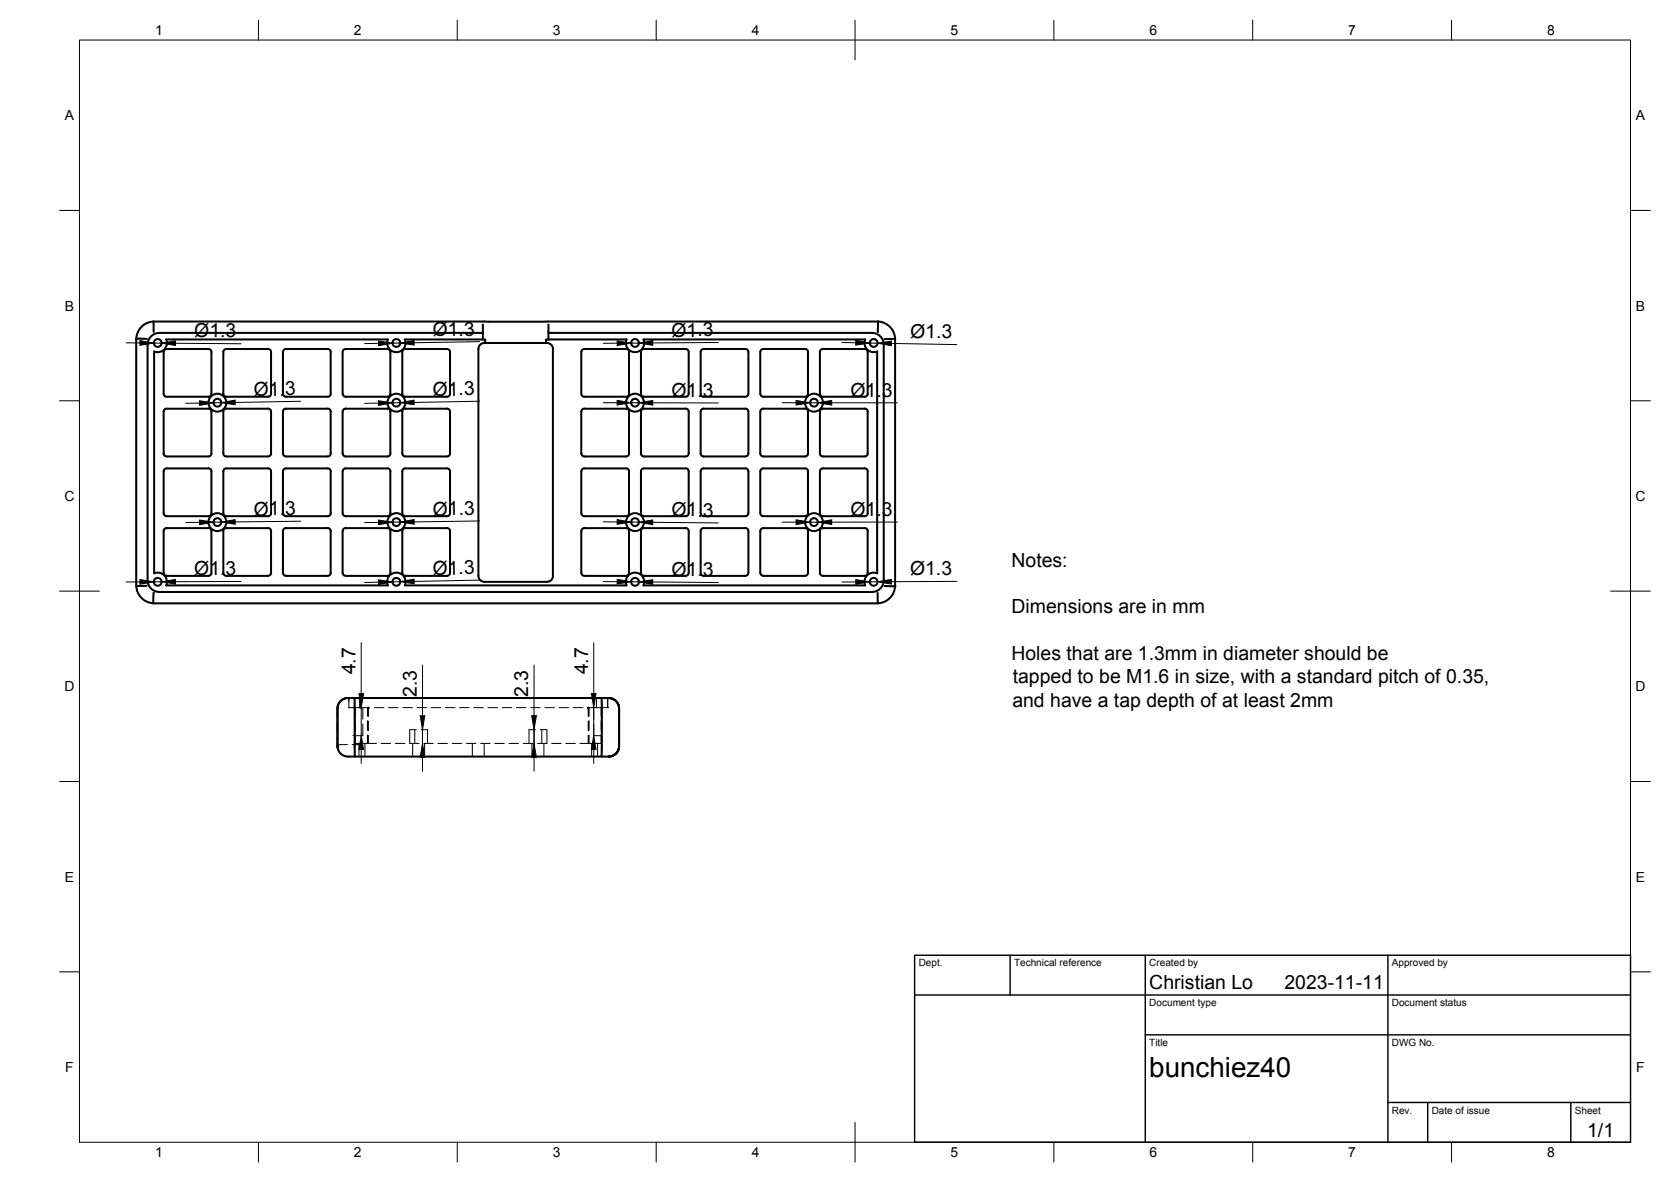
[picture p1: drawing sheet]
<svg xmlns="http://www.w3.org/2000/svg" width="420mm" height="297mm" viewBox="0 0 420 297" stroke-linecap="round" stroke-linejoin="round" font-family="sans-serif">
<!-- layer: Visible -->
<g fill="none" stroke="#000" stroke-width=".51">
<path d="M34.2 85.1l2.7 .1M34.2 85.1v62.2l2.7-.1M38.6 80.8l.1 2.6M38.6 80.8h182.1M38.6 80.8a4.5 4.5 0 0 0-4.3 4.3M38.8 88.4v55.7a2.32 2.32 0 0 1 2.5 .5 2.32 2.32 0 0 1 .5 2.5h55.7a2.32 2.32 0 0 1 2.2-3.2 2.32 2.32 0 0 1 2.1 3.2h55.7a2.32 2.32 0 0 1 2.2-3.2 2.32 2.32 0 0 1 2.1 3.2h55.7a2.33 2.33 0 0 1 .5-2.5 2.33 2.33 0 0 1 2.6-.5v-55.7M41.9 87.7h10.5a.72 .72 0 0 1 .7 .8l.1 10.5a.75 .75 0 0 1-.8 .7h-10.5M41.9 87.7a.75 .75 0 0 0-.8 .8v10.5a.75 .75 0 0 0 .8 .7M56.4 87.9l.5-.2h10.5a.75 .75 0 0 1 .8 .8v10.5a.75 .75 0 0 1-.8 .7h-10.5a.75 .75 0 0 1-.7-.7v-10.5zM71.4 87.9l.5-.2h10.5a.72 .72 0 0 1 .7 .8l.1 10.5a.75 .75 0 0 1-.8 .7h-10.5a.79 .79 0 0 1-.8-.7l.1-10.5zM86.1 88.5v10.5M86.2 88.5a.75 .75 0 0 1 .7-.8h10.5a.75 .75 0 0 1 .8 .8"/>
<path d="M86.2 99a.75 .75 0 0 0 .7 .7h10.5a.75 .75 0 0 0 .8-.7M98.1 88.5v10.5M101.4 87.9l.5-.2h10.5a.75 .75 0 0 1 .8 .8v10.5a.75 .75 0 0 1-.8 .7h-10.5a.75 .75 0 0 1-.7-.7v-10.5zM121.4 81.6v2.1h-81.3a2.99 2.99 0 0 0-3 3M121.4 85.3h-19.6a2.32 2.32 0 0 1-2.1 3.2 2.32 2.32 0 0 1-2.2-3.2h-55.7a2.32 2.32 0 0 1-.5 2.5 2.32 2.32 0 0 1-2.5 .5M121.4 85.3h.6v.9h15.3v-.9h.6M121.4 83.7v1.6M122 86.2a1.52 1.52 0 0 0-1.7 1.5v57a1.52 1.52 0 0 0 1.5 1.5h15.8a1.46 1.46 0 0 0 1.4-1.5v-57a1.52 1.52 0 0 0-1.7-1.5M137.9 81.6v2.1h81.3M137.9 85.3h19.6a2.32 2.32 0 0 0 2.2 3.2 2.32 2.32 0 0 0 2.1-3.2h55.7a2.32 2.32 0 0 0 .5 2.5 2.32 2.32 0 0 0 2.6 .5M137.9 83.7v1.6M146.4 87.9l.5-.2h10.5a.72 .72 0 0 1 .8 .8v10.5a.75 .75 0 0 1-.8 .7h-10.5a.79 .79 0 0 1-.7-.7v-10.5z"/>
<path d="M161.4 87.9l.5-.2h10.5a.75 .75 0 0 1 .8 .8v10.5a.75 .75 0 0 1-.8 .7h-10.5a.75 .75 0 0 1-.7-.7v-10.5zM176.9 99.7h10.5M176.9 87.7h10.5M176.9 87.7a.75 .75 0 0 0-.7 .8v10.5a.75 .75 0 0 0 .7 .7M187.4 87.7a.75 .75 0 0 1 .8 .8v10.5a.75 .75 0 0 1-.8 .7M191.4 87.9l.5-.2h10.5a.72 .72 0 0 1 .8 .8v10.5a.75 .75 0 0 1-.8 .7h-10.5a.75 .75 0 0 1-.7-.7v-10.5zM206.9 87.7h10.5a.75 .75 0 0 1 .8 .8v10.5a.72 .72 0 0 1-.8 .7h-10.5M206.9 87.7a.75 .75 0 0 0-.7 .8v10.5a.75 .75 0 0 0 .7 .7M219.2 83.7a2.99 2.99 0 0 1 3 2.8v59.3a2.95 2.95 0 0 1-2.8 3h-179.3a2.99 2.99 0 0 1-3-2.9v-59.2M220.7 80.8v2.6M220.8 80.8a4.5 4.5 0 0 1 4.3 4.3M222.4 85.2h2.7v62.1"/>
<path d="M41.9 102.7h10.5a.75 .75 0 0 1 .8 .7l-.1 10.6a.72 .72 0 0 1-.7 .7h-10.5M41.9 117.7h10.5M41.9 102.7a.75 .75 0 0 0-.8 .7v10.6a.75 .75 0 0 0 .8 .7M41.9 117.7a.75 .75 0 0 0-.8 .8v10.5a.75 .75 0 0 0 .8 .7M52.4 117.7a.72 .72 0 0 1 .7 .8l.1 10.5a.75 .75 0 0 1-.8 .7h-10.5M56.4 102.9l.5-.2h10.5a.75 .75 0 0 1 .8 .7v10.6a.75 .75 0 0 1-.8 .7h-10.5a.75 .75 0 0 1-.7-.7v-10.6zM56.9 117.7h10.5M67.4 117.7a.75 .75 0 0 1 .8 .7v10.6a.75 .75 0 0 1-.8 .7h-10.5a.75 .75 0 0 1-.7-.7v-10.5a.75 .75 0 0 1 .7-.8M71.4 102.9l.5-.2h10.5a.72 .72 0 0 1 .7 .7l.1 10.6a.75 .75 0 0 1-.8 .7h-10.5a.79 .79 0 0 1-.8-.7l.1-10.6zM71.9 117.7h10.5M82.4 117.7a.75 .75 0 0 1 .8 .7l-.1 10.6a.72 .72 0 0 1-.7 .7h-10.5a.75 .75 0 0 1-.7-.7l-.1-10.5a.79 .79 0 0 1 .8-.8M86.1 103.4v10.6"/>
<path d="M86.1 118.5v10.5M86.2 103.4a.72 .72 0 0 1 .7-.7h10.5a.75 .75 0 0 1 .8 .7M86.2 114a.75 .75 0 0 0 .7 .7h10.5a.75 .75 0 0 0 .8-.7M86.9 117.7h10.5M86.9 117.7a.75 .75 0 0 0-.7 .7M97.4 117.7a.75 .75 0 0 1 .8 .7M98.1 103.4v10.6M98.1 118.5v10.5M101.4 102.9l.5-.2h10.5a.75 .75 0 0 1 .8 .7v10.6a.75 .75 0 0 1-.8 .7h-10.5a.75 .75 0 0 1-.7-.7v-10.6zM101.9 117.7h10.5M112.4 117.7a.75 .75 0 0 1 .8 .7v10.6a.75 .75 0 0 1-.8 .7h-10.5a.75 .75 0 0 1-.7-.7v-10.5a.75 .75 0 0 1 .7-.8M146.4 102.9l.5-.2h10.5a.72 .72 0 0 1 .8 .7v10.6a.75 .75 0 0 1-.8 .7h-10.5a.75 .75 0 0 1-.7-.7v-10.6z"/>
<path d="M146.9 117.7h10.5M157.4 117.7a.72 .72 0 0 1 .8 .8v10.5a.75 .75 0 0 1-.8 .7h-10.5a.79 .79 0 0 1-.7-.7v-10.6a.75 .75 0 0 1 .7-.7M161.4 102.9l.5-.2h10.5a.75 .75 0 0 1 .8 .7v10.6a.75 .75 0 0 1-.8 .7h-10.5a.75 .75 0 0 1-.7-.7v-10.6zM161.9 117.7h10.5M172.4 117.7a.75 .75 0 0 1 .8 .8v10.5a.75 .75 0 0 1-.8 .7h-10.5a.75 .75 0 0 1-.7-.7v-10.6a.75 .75 0 0 1 .7-.7M176.9 102.7h10.5M176.9 114.7h10.5M176.9 117.7h10.5M176.9 102.7a.75 .75 0 0 0-.7 .7v10.6a.75 .75 0 0 0 .7 .7M176.9 117.7a.75 .75 0 0 0-.7 .8v10.5a.75 .75 0 0 0 .7 .7M187.4 102.7a.75 .75 0 0 1 .8 .7v10.6a.75 .75 0 0 1-.8 .7M187.4 117.7a.75 .75 0 0 1 .8 .7v10.6a.75 .75 0 0 1-.8 .7"/>
<path d="M191.4 102.9l.5-.2h10.5a.72 .72 0 0 1 .8 .7v10.6a.75 .75 0 0 1-.8 .7h-10.5a.79 .79 0 0 1-.7-.7v-10.6zM191.9 117.7h10.5M202.4 117.7a.72 .72 0 0 1 .8 .8v10.5a.75 .75 0 0 1-.8 .7h-10.5a.79 .79 0 0 1-.7-.7v-10.6a.75 .75 0 0 1 .7-.7M206.9 102.7h10.5a.72 .72 0 0 1 .8 .7v10.6a.75 .75 0 0 1-.8 .7h-10.5M206.9 117.7h10.5M206.9 117.7a.75 .75 0 0 0-.7 .8v10.5a.75 .75 0 0 0 .7 .7M206.9 102.7a.75 .75 0 0 0-.7 .7v10.6a.75 .75 0 0 0 .7 .7M217.4 117.7a.75 .75 0 0 1 .8 .7v10.6a.72 .72 0 0 1-.8 .7h-10.5M41.9 132.7h10.5a.75 .75 0 0 1 .8 .8l-.1 10.5a.72 .72 0 0 1-.7 .7h-10.5M41.9 132.7a.75 .75 0 0 0-.8 .8v10.5a.75 .75 0 0 0 .8 .7M56.4 132.9l.5-.2h10.5a.75 .75 0 0 1 .8 .8v10.5a.75 .75 0 0 1-.8 .7h-10.5a.75 .75 0 0 1-.7-.7v-10.5zM71.4 132.9l.5-.2h10.5a.72 .72 0 0 1 .7 .8l.1 10.5a.79 .79 0 0 1-.8 .7h-10.5a.75 .75 0 0 1-.7-.7v-10.5z"/>
<path d="M86.1 133.5v10.5M86.2 129a.75 .75 0 0 0 .7 .7h10.5a.75 .75 0 0 0 .8-.7M98.1 133.5v10.5M98.2 133.5a.75 .75 0 0 0-.8-.8h-10.5a.72 .72 0 0 0-.7 .8M101.4 132.9l.5-.2h10.5a.75 .75 0 0 1 .8 .8v10.5a.75 .75 0 0 1-.8 .7h-10.5a.75 .75 0 0 1-.7-.7v-10.5zM146.4 132.9l.5-.2h10.5a.72 .72 0 0 1 .8 .8v10.5a.79 .79 0 0 1-.8 .7h-10.5a.75 .75 0 0 1-.7-.7v-10.5zM161.4 132.9l.5-.2h10.5a.75 .75 0 0 1 .8 .8v10.5a.79 .79 0 0 1-.8 .7h-10.5a.75 .75 0 0 1-.7-.7v-10.5zM176.9 132.7h10.5M176.9 129.7h10.5M176.9 132.7a.75 .75 0 0 0-.7 .8v10.5a.75 .75 0 0 0 .7 .7M187.4 132.7a.75 .75 0 0 1 .8 .8v10.5a.75 .75 0 0 1-.8 .7M191.4 132.9l.5-.2h10.5a.72 .72 0 0 1 .8 .8v10.5a.75 .75 0 0 1-.8 .7h-10.5a.79 .79 0 0 1-.7-.7v-10.5z"/>
<path d="M206.9 132.7h10.5a.72 .72 0 0 1 .8 .8v10.5a.75 .75 0 0 1-.8 .7h-10.5M206.9 132.7a.75 .75 0 0 0-.7 .8v10.5a.75 .75 0 0 0 .7 .7M34.3 147.3a4.5 4.5 0 0 0 4.3 4.3M38.6 149v2.6M86.2 144a.75 .75 0 0 0 .7 .7h10.5a.79 .79 0 0 0 .8-.7M176.9 144.7h10.5M220.7 149v2.6h-182.1M222.4 147.3h2.7M225.1 147.3a4.5 4.5 0 0 1-4.4 4.3M89.2 175.4h62.1v14.7h-62.1v-14.7h-.7a2.86 2.86 0 0 0-3.6 2.6v9.5M90.6 175.4v2.4M92.6 177.8v.2"/>
<path d="M147.9 177.8v.2M151.3 175.4h.7a2.86 2.86 0 0 1 3.7 2.6 2.6 2.6 0 0 0-2.7-2.6M84.9 187.5a2.85 2.85 0 0 0 3.6 2.6h.7M84.9 185.6v1.9M84.9 187.5v.5M151.3 190.1h1.7M155.7 187.5v-9.5v9.5M155.7 187.5a2.6 2.6 0 0 1-2.7 2.6h.2a2.61 2.61 0 0 0 2.5-2.6z"/>
<circle cx="39.7" cy="86.2" r=".98"/>
<circle cx="99.7" cy="86.2" r=".98"/>
<circle cx="159.7" cy="86.2" r=".98"/>
<circle cx="219.7" cy="86.2" r=".98"/>
<circle cx="54.7" cy="101.2" r="2.25"/>
<circle cx="54.7" cy="101.2" r=".98"/>
<circle cx="99.7" cy="101.2" r="2.25"/>
<circle cx="99.7" cy="101.2" r=".98"/>
<circle cx="159.7" cy="101.2" r="2.25"/>
<circle cx="159.7" cy="101.2" r=".98"/>
<circle cx="204.7" cy="101.2" r="2.25"/>
<circle cx="204.7" cy="101.2" r=".98"/>
<circle cx="54.7" cy="131.2" r="2.25"/>
<circle cx="54.7" cy="131.2" r=".98"/>
<circle cx="99.7" cy="131.2" r="2.25"/>
<circle cx="99.7" cy="131.2" r=".98"/>
<circle cx="159.7" cy="131.2" r="2.25"/>
<circle cx="159.7" cy="131.2" r=".98"/>
<circle cx="204.7" cy="131.2" r="2.25"/>
<circle cx="204.7" cy="131.2" r=".98"/>
<circle cx="39.7" cy="146.2" r=".98"/>
<circle cx="99.7" cy="146.2" r=".98"/>
<circle cx="159.7" cy="146.2" r=".98"/>
<circle cx="219.7" cy="146.2" r=".98"/>
</g>
<!-- layer: Hidden -->
<g fill="none" stroke="#000" stroke-width=".25">
<path d="M34.2 85.1h.1M34.2 85.1l1.5 .1M36.9 85.2h.1M38.6 80.8v1.5M220.7 83.4h.1M220.7 80.8v1.5M220.7 80.8h.1M223.6 85.2h1.5M38.6 151.6h.1M38.6 149h.1M38.6 150.2v1.4M222.4 147.3h.1"/>
<path d="M223.6 147.3h1.5M225.1 147.3h.1M85.3 176.6l-.4 1.3v2.5M87.5 175.4h.1M87.5 175.4l-1.4 .4M87.7 175.4v2.4M87.7 177.8h5.2M87.7 177.8h.1M89.2 176.6v3.8M89.3 177.8v2.9M89.4 177.8v2.1M91.2 177.8v2.9"/>
<path d="M92.4 177.8v2.1M92.6 178v2.1M94.1 177.8h2.4M97.7 177.8h2.4M101.3 177.8h2.4M104.9 177.8h2.3M108.4 177.8h2.4M112 177.8h2.4M115.6 177.8h2.4M119.1 177.8h2.4M122.7 177.8h2.4M126.3 177.8h2.4"/>
<path d="M129.9 177.8h2.3M133.4 177.8h2.4M137 177.8h2.4M140.6 177.8h2.4M144.1 177.8h2.4M147.7 177.8h2.3M147.9 178v2.1M148.1 177.8v2.1M149.3 177.8v2.9M150 177.8h2.8v-2.4v2.4M150 175.4v2.4M151.2 177.8v2.1"/>
<path d="M151.2 177.8v2.9M151.4 176.6l-.1 3.8M152.8 177.8h.1M84.9 185.2v2.7l.4 1M84.9 181.6v2.4M86.1 189.7l1.4 .4M87.4 187.1l-2.1 .1-.4 .4v.4M88.5 187.1h1.8M89.2 185.2v3.8M89.2 181.6v2.4M89.3 181.9v3h1.9v-3M89.4 184.7v2.1h3"/>
<path d="M89.4 181.1v2.4M90.3 186.8v3.3M91.8 186.8v3.3M92.4 181.1v2.4M92.4 184.7v2.1M92.4 186.8h2.3M92.6 181.2v2.4M92.6 184.8v2M95.8 186.8h2.4M99.4 186.8h2.4M103.8 186.8v3.3M104.3 183.4v3.4"/>
<path d="M104.7 183.4h-1.7v3.4h2.4M105.9 183.4h1.6v3.4M106.2 183.4v3.4M106.6 186.8h2.3M106.8 186.8v3.3M110.1 186.8h2.4M113.7 186.8h2.4M117.3 186.8h2.4M118.8 186.8v3.3M120.9 186.8h2.3M121.8 186.8v3.3M124.4 186.8h2.4"/>
<path d="M128 186.8h2.4M131.6 186.8h2.3M133.8 186.8v3.3M134.3 183.4v3.4M134.7 183.4h-1.7v3.4M135.8 183.4h1.7v3.4h-2.4M136.2 183.4v3.4M136.8 186.8v3.3M138.7 186.8h2.4M142.3 186.8h2.4M145.9 186.8h2.2M147.9 181.2v2.4"/>
<path d="M147.9 184.8v2M148.1 181.1v2.4M148.1 184.7v2.1M148.8 186.8v3.3M149.3 181.9v3h1.9v-3M150.3 186.8v3.3M151.2 184.7v2.1h-3.1M151.2 181.1v2.4M151.3 185.2v3.8M151.3 181.6v2.4M153 190.1h.1"/>
</g>
<!-- layer: BORDER -->
<g fill="none" stroke="#000" stroke-width=".25">
<path d="M20 10.1h390v276.9h-390zM65 5.1v5M115 5.1v5M165 5.1v5M215 5.1v10M265 5.1v5M315 5.1v5M365 5.1v5M15 52.9h5M410 52.9h5M15 100.7h5M410 100.7h5"/>
<path d="M15 148.6h10M405 148.6h10M15 196.4h5M410 196.4h5M15 244.2h5M410 244.2h5M65 287v5M115 287v5M165 287v5M215 282.1v9.9M265 287v5M315 287v5"/>
<path d="M365 287v5"/>
</g>
<!-- layer: TITLEBLOCK -->
<path d="M230 240.1h180v46.9h-180zM230 250h180M254 240.1v9.9M288 240.1v46.9M349 240.1v46.9M288 260.1h122M349 277.1h61M359 277.1v9.9M395 277.1v9.9" fill="none" stroke="#000" stroke-width=".36"/>
<!-- layer: FD_Dimensions -->
<g fill="none" stroke="#000" stroke-width=".25">
<path d="M31.7 86.2h3.5M38.7 86.2h1.9M44.1 86.3l16.5 .1M95.2 86.3h-3.5M100.6 86.2h-1.9M120.6 85.9l-16.5 .2M155.2 86.2l-3.5 .1M158.7 86.2h1.9M180.6 86.1l-16.5 .1M211.7 86.1h3.5M218.7 86.2h1.9M224.1 86.3l16.5 .3"/>
<path d="M50.2 101.3l-3.5 .1M55.6 101.2h-1.9M75.6 100.8l-16.5 .3M95.2 101.3l-3.5 .1M100.6 101.2h-1.9M120.6 100.8l-16.5 .3M151.7 101.2h3.5M158.7 101.2h1.9M164.1 101.2l16.5 .1M196.7 101.2h3.5M203.7 101.2h1.9M209.1 101.2h16.5"/>
<path d="M50.2 131.3h-3.5M55.6 131.2h-1.9M75.6 131l-16.5 .2M95.2 131.3h-3.5M100.6 131.2h-1.9M120.6 130.9l-16.5 .3M151.7 131.1l3.5 .1M158.7 131.2h1.9M164.1 131.3l16.5 .1M196.7 131.2h3.5M203.7 131.2h1.9M225.6 131.2h-16.5"/>
<path d="M31.7 146.2h3.5M40.6 146.2h-1.9M60.6 146.1l-16.5 .1M95.2 146.3l-3.5 .1M100.6 146.2h-1.9M120.6 145.8l-16.5 .3M151.7 146.1l3.5 .1M158.7 146.2h1.9M164.1 146.2l16.5 .2M215.2 146.2l-3.5 .1M220.6 146.2h-1.9M240.6 146.1l-16.5 .1"/>
<path d="M88.7 177.8h.4M90.8 161.5v12.8M90.8 177.8v7.1M106.2 167.1v12.8M134.3 167.1v12.8M149.3 161.5v12.8M149.3 177.8v7.1M88.7 184.9h.4M90.8 188.4v3.5M106.2 183.4v3.4M106.2 190.3v3.5M134.3 183.4v3.4"/>
<path d="M134.3 190.3v3.5M149.3 188.4v3.5"/>
</g>
<g fill="#000" stroke="#000" stroke-width=".25">
<path d="M35.2 85.6l3.5 .6-3.5 .6zM40.6 86.2l3.5-.5v1.1zM95.2 85.7l3.5 .5-3.5 .7zM100.6 86.2l3.5-.6v1.1zM155.2 85.7l3.5 .5-3.5 .6zM160.6 86.2l3.5-.6v1.2zM215.2 85.5l3.5 .7-3.5 .5zM220.6 86.2l3.5-.5v1.2zM50.2 100.7l3.5 .5-3.5 .7zM55.6 101.2l3.5-.7v1.2zM95.2 100.7l3.5 .5-3.5 .7zM100.6 101.2l3.5-.7v1.2z"/>
<path d="M155.2 100.6l3.5 .6-3.5 .6zM160.6 101.2l3.5-.5v1.1zM200.2 100.6l3.5 .6-3.5 .6zM205.6 101.2l3.5-.6v1.2zM50.2 130.7l3.5 .5-3.5 .7zM55.6 131.2l3.5-.6v1.1zM95.2 130.7l3.5 .5-3.5 .7zM100.6 131.2l3.5-.6v1.1zM155.2 130.6l3.5 .6-3.5 .5zM160.6 131.2l3.5-.5v1.1zM200.2 130.6l3.5 .6-3.5 .6zM205.6 131.2l3.5-.6v1.2z"/>
<path d="M35.2 145.7l3.5 .5-3.5 .6zM40.6 146.2l3.5-.6v1.2zM95.2 145.7l3.5 .5-3.5 .7zM100.6 146.2l3.5-.7v1.2zM155.2 145.6l3.5 .6-3.5 .6zM160.6 146.2l3.5-.5v1.1zM215.2 145.7l3.5 .5-3.5 .6zM220.6 146.2l3.5-.6v1.2zM90.3 174.3h1.1l-.6 3.5zM105.6 179.9h1.2l-.6 3.5zM133.7 179.9h1.2l-.6 3.5zM148.7 174.3h1.2l-.6 3.5z"/>
<path d="M90.8 184.9l.6 3.5h-1.1zM106.2 186.8l.6 3.5h-1.2zM134.3 186.8l.6 3.5h-1.2zM149.3 184.9l.6 3.5h-1.2z"/>
</g>
<text font-size="7" x="289" y="270.6">bunchiez40</text>
<g font-size="4.9">
<text x="48.9" y="84.7">Ø1.3</text>
<text x="108.8" y="84.5" transform="rotate(-1 108.8 84.5)">Ø1.3</text>
<text x="168.8" y="84.6">Ø1.3</text>
<text x="228.9" y="84.8" transform="rotate(1 228.9 84.8)">Ø1.3</text>
<text x="63.8" y="99.5" transform="rotate(-1 63.8 99.5)">Ø1.3</text>
<text x="108.8" y="99.5" transform="rotate(-1 108.8 99.5)">Ø1.3</text>
<text x="168.8" y="99.7">Ø1.3</text>
<text x="213.8" y="99.7">Ø1.3</text>
<text x="63.8" y="129.6" transform="rotate(-1 63.8 129.6)">Ø1.3</text>
<text x="108.8" y="129.5" transform="rotate(-1 108.8 129.5)">Ø1.3</text>
<text x="168.8" y="129.8" transform="rotate(1 168.8 129.8)">Ø1.3</text>
<text x="213.8" y="129.7">Ø1.3</text>
<text x="254.3" y="142.5">Notes:</text>
<text x="48.8" y="144.6">Ø1.3</text>
<text x="108.8" y="144.5" transform="rotate(-1 108.8 144.5)">Ø1.3</text>
<text x="168.8" y="144.8">Ø1.3</text>
<text x="228.8" y="144.6">Ø1.3</text>
<text x="254.3" y="154.1">Dimensions are in mm</text>
<text x="254.3" y="165.8">Holes that are 1.3mm in diameter should be</text>
<text x="89.4" y="169.5" transform="rotate(-90 89.4 169.5)">4.7</text>
<text x="147.9" y="169.5" transform="rotate(-90 147.9 169.5)">4.7</text>
<text x="254.6" y="171.7">tapped to be M1.6 in size, with a standard pitch of 0.35,</text>
<text x="104.8" y="175.1" transform="rotate(-90 104.8 175.1)">2.3</text>
<text x="132.8" y="175.1" transform="rotate(-90 132.8 175.1)">2.3</text>
<text x="254.6" y="177.6">and have a tap depth of at least 2mm</text>
<text x="289" y="248.5">Christian Lo</text>
<text x="323" y="248.5">2023-11-11</text>
<text x="399.1" y="285.7">1/1</text>
</g>
<g font-size="3.5">
<text x="39" y="8.8">1</text>
<text x="89" y="8.8">2</text>
<text x="139" y="8.8">3</text>
<text x="189" y="8.8">4</text>
<text x="239" y="8.8">5</text>
<text x="289" y="8.8">6</text>
<text x="339" y="8.8">7</text>
<text x="389" y="8.8">8</text>
<text x="16.3" y="30.2">A</text>
<text x="411.3" y="30.2">A</text>
<text x="16.3" y="78">B</text>
<text x="411.3" y="78">B</text>
<text x="16.2" y="125.9">C</text>
<text x="411.2" y="125.9">C</text>
<text x="16.2" y="173.7">D</text>
<text x="411.2" y="173.7">D</text>
<text x="16.3" y="221.6">E</text>
<text x="411.3" y="221.6">E</text>
<text x="16.4" y="269.4">F</text>
<text x="411.4" y="269.4">F</text>
<text x="39" y="290.8">1</text>
<text x="89" y="290.8">2</text>
<text x="139" y="290.8">3</text>
<text x="189" y="290.8">4</text>
<text x="239" y="290.8">5</text>
<text x="289" y="290.8">6</text>
<text x="339" y="290.8">7</text>
<text x="389" y="290.8">8</text>
</g>
<g font-size="2.5">
<text x="231" y="242.9">Dept.</text>
<text x="255" y="242.9">Technical reference</text>
<text x="289" y="242.9">Created by</text>
<text x="350" y="242.9">Approved by</text>
<text x="289" y="252.8">Document type</text>
<text x="350" y="252.8">Document status</text>
<text x="289" y="262.9">Title</text>
<text x="350" y="262.9">DWG No.</text>
<text x="350" y="279.9">Rev.</text>
<text x="360" y="279.9">Date of issue</text>
<text x="396" y="279.9">Sheet</text>
</g>
</svg>
